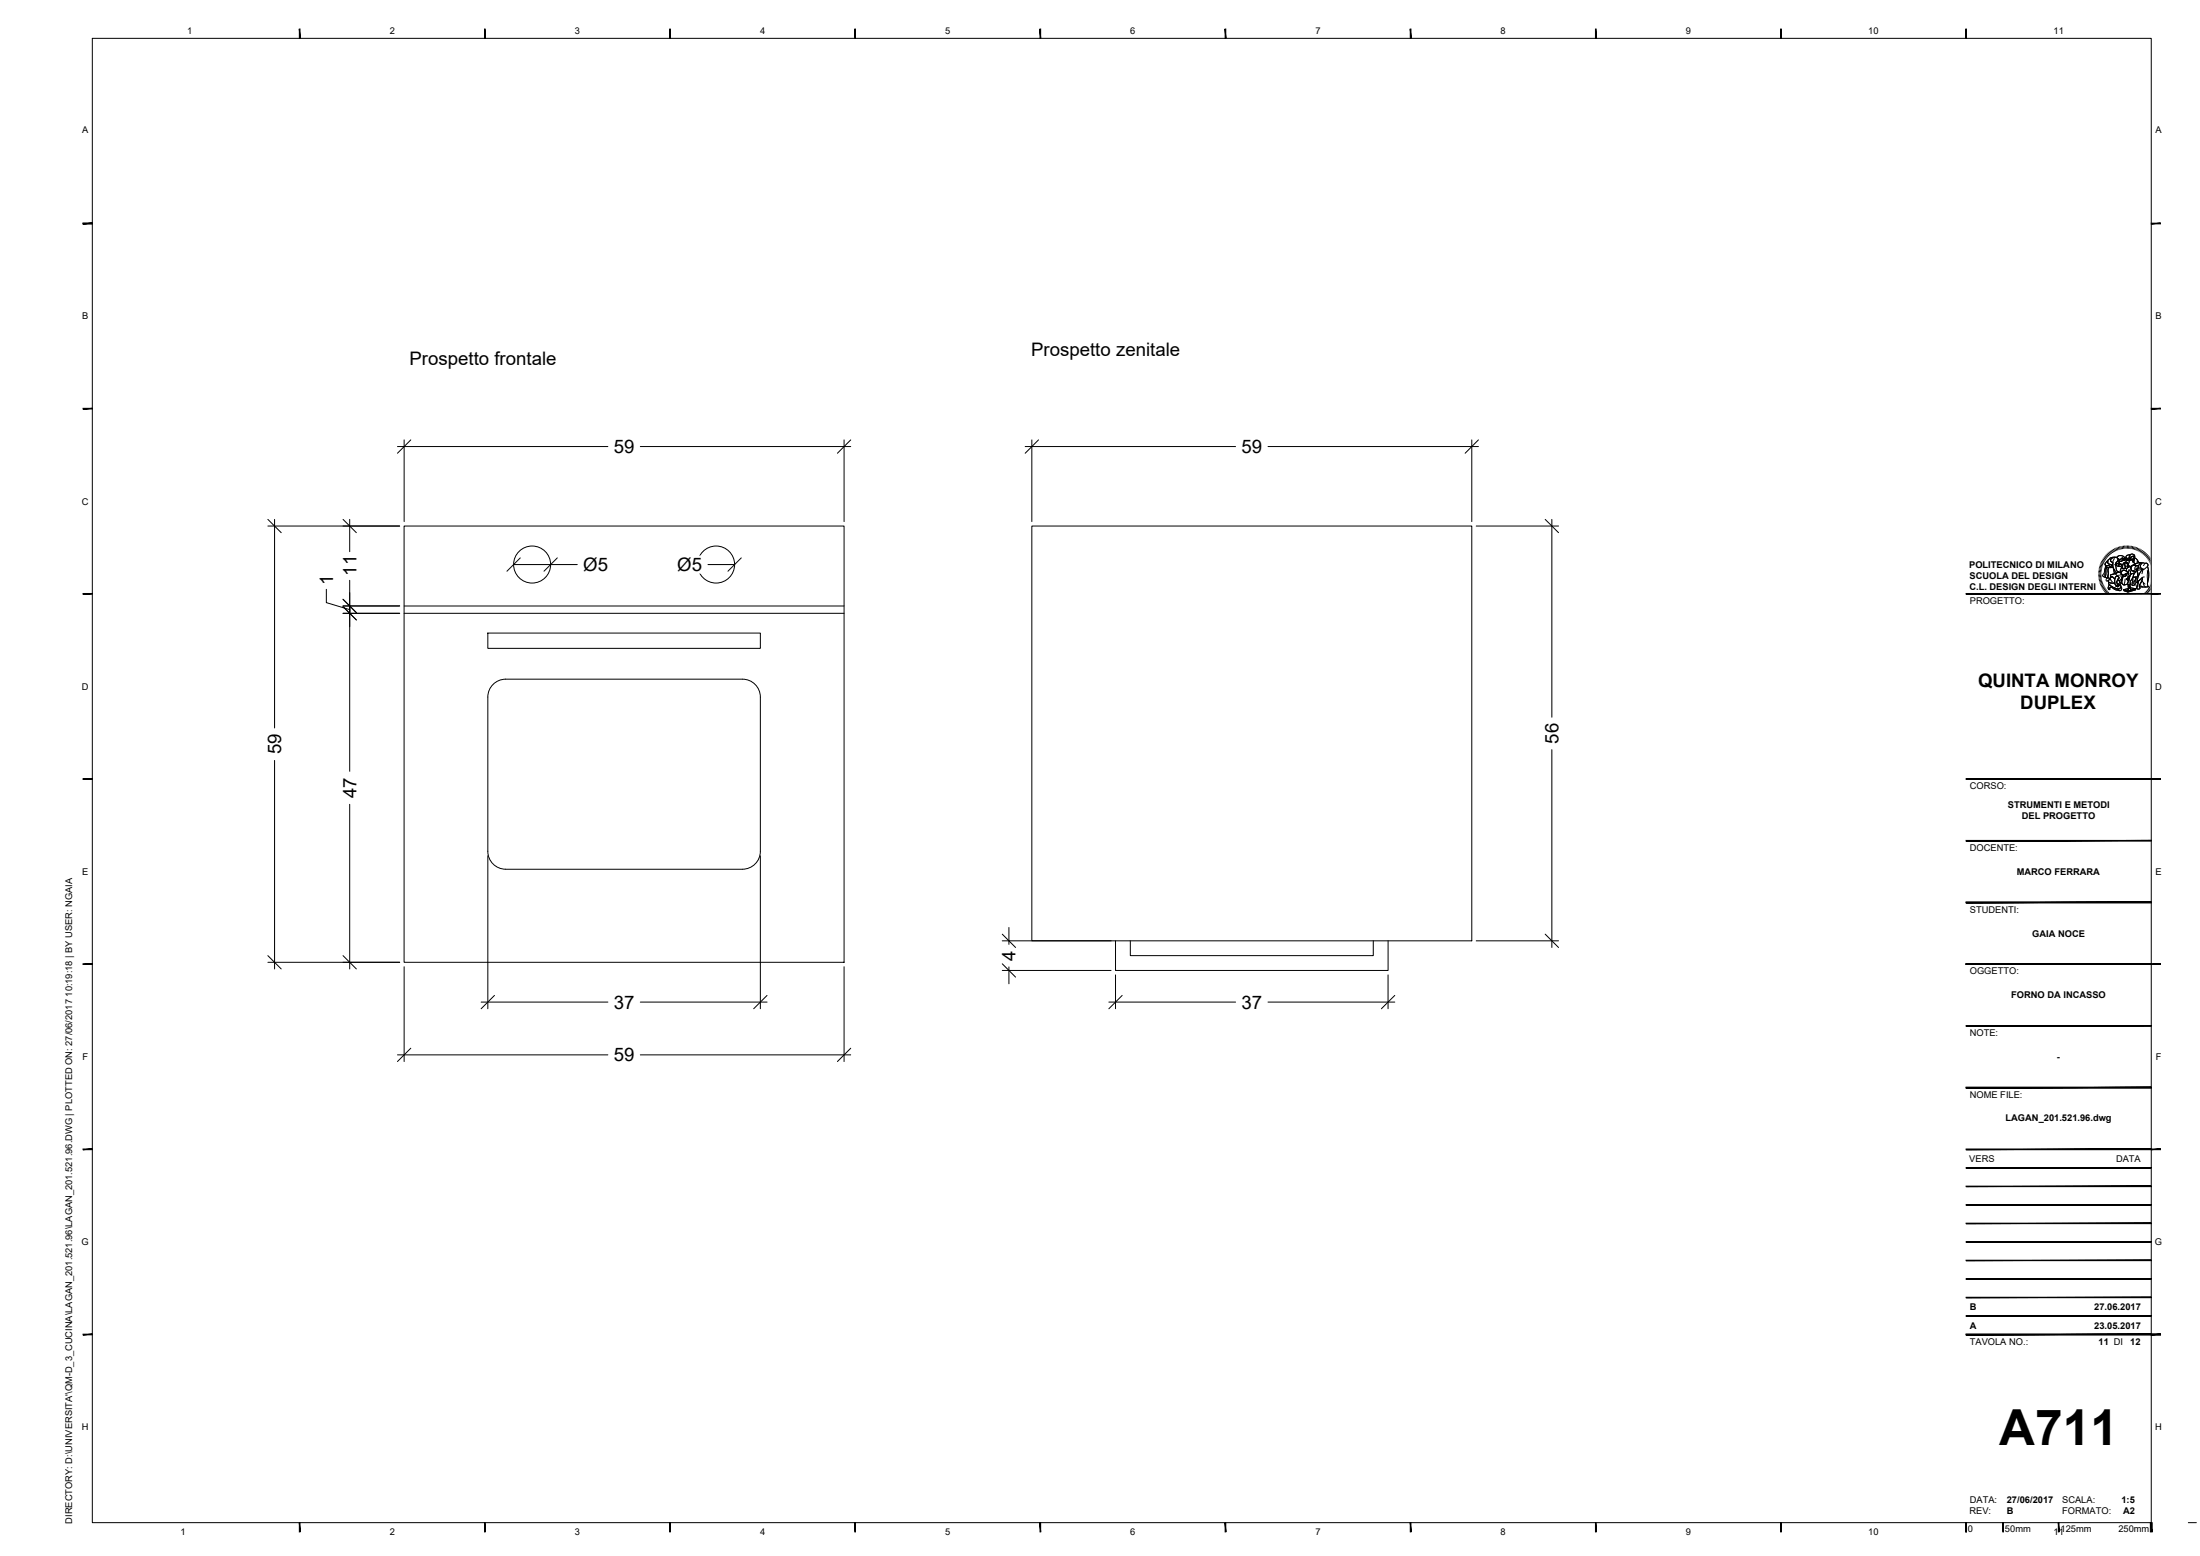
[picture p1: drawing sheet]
<svg xmlns="http://www.w3.org/2000/svg" width="594mm" height="420mm" viewBox="0 0 594 420" stroke-linecap="round" stroke-linejoin="round" font-family="sans-serif">
<!-- layer: 0 -->
<g fill="none" stroke="#000" stroke-width=".27">
<path d="M110.9 118.8l-3.6 3.6M229.7 118.8l-3.6 3.6M280.4 118.8l-3.6 3.6M399.2 118.8l-3.6 3.6M72.3 140.2l3.6 3.6M92.6 140.2l3.6 3.6M109.1 142h118.8v117.8h-118.8zM140.5 150.6l-3.6 3.6M150.5 150.6l-3.6 3.6M200.2 150.6l-3.6 3.6M278.6 142h118.8v112h-118.8zM417.3 140.2l3.6 3.6"/>
<path d="M92.6 161.8l3.6 3.6M92.6 163.8l3.6 3.6M109.1 163.6h118.8M109.1 165.6h118.8M131.7 170.9h73.6v4.2h-73.6zM133.4 184.5a4.8 4.8 0 0 1 3.2-1.1h63.9a4.8 4.8 0 0 1 4.8 4.8v41.7a4.8 4.8 0 0 1-4.8 4.8h-63.9a4.8 4.8 0 0 1-4.9-4.8v-41.7a4.8 4.8 0 0 1 1.7-3.7zM72.3 258l3.6 3.6M92.6 258l3.6 3.6M270.6 252.2l3.6 3.6M301.2 254v8h73.6v-8M305.2 254v4h65.6v-4M417.3 252.2l3.6 3.6"/>
<path d="M133.5 268.8l-3.6 3.6M207.1 268.8l-3.6 3.6M270.6 260.2l3.6 3.6M303 268.8l-3.6 3.6M376.6 268.8l-3.6 3.6M110.9 283l-3.6 3.6M229.7 283l-3.6 3.6"/>
<circle cx="143.7" cy="152.4" r="5"/>
<circle cx="193.4" cy="152.4" r="5"/>
</g>
<!-- layer: G-ANNO-LOGO -->
<g fill="none" stroke="#000" stroke-width=".27">
<path d="M566.7 155h.7M566.7 154.7h.7M566.7 154.3l.7 .1M566.8 154l.6 .1M566.8 153.6l.7 .1M566.9 153.3l.7 .1M567 152.9l.6 .2M567.1 152.6l.6 .2M567.2 152.2l.6 .3M567.4 151.9l.6 .3M567.4 155.3l-.7 .1M567.4 155.7h-.7"/>
<path d="M567.4 156l-.6 .1M567.5 156.3l-.7 .1M567.5 151.6l.6 .3M567.5 156.6l-.6 .2M567.6 157l-.6 .1M567.7 151.3l.6 .3M567.7 157.3l-.6 .2M567.8 157.6l-.6 .2M567.9 151l.5 .3M568 157.9l-.7 .3M568.1 150.7l.5 .4M568.1 158.2l-.6 .3"/>
<path d="M568.2 158.5l-.5 .3M568.3 150.4l.5 .4M568.4 158.7l-.6 .4M568.5 150.1l.5 .4M568.6 152.7h.7a.84 .84 0 0 0 1.2-.1l.1 .6-.9 .1a.8 .8 0 0 1-1.2-.5zM568.6 152.6v.5M568.6 159l-.6 .4M568.7 149.8l.5 .5M568.8 153.2l-.3 .5-.1 1.4-.4 .6 .4 .2M568.8 159.3l-.6 .4M568.9 151.7l.3-.3v.3a.81 .81 0 0 0 .9 .8l.3 .1-.4 .3-.6-.2-.5 .1a.51 .51 0 0 1-.5-.4 .51 .51 0 0 1 .4-.6zM569 153.2l.5 .1-.3 .4 .1 1.2v1.1l-.2 .1a.44 .44 0 0 1-.6-.2 .44 .44 0 0 1 .1-.6l.1-1.6z"/>
<path d="M569 149.6l.5 .5M569 159.5l-.5 .5M569 153.2l-.3 .6v1.3l-.3 .8 .7 .2M569.2 151.4l-.5 .6a.44 .44 0 0 0-.3 .5 .44 .44 0 0 0 .5 .3l.6-.1 .4 .3 .6-.4M569.2 159.8l-.5 .4M569.2 149.3l.5 .5M569.3 156.8a1.22 1.22 0 0 0 1.8 .5M569.3 151.2l.7-.6 1.2-.1a.87 .87 0 0 0-.9 .2 .87 .87 0 0 0-.2 1l.5 .1-.1 .8-.5-.1a.75 .75 0 0 1-.8-.8zM569.4 157.1l.6 .3 1.1-.1 .4 .7-.1 .3 .3-.2 .2 .4-.1-.6 .3 .4-.2-.4 .4 .1-.8-.6 .4-.8 .3 .1 .3 1.1a.88 .88 0 0 1-.2 1.2 .88 .88 0 0 1-1.2-.2l-1.5-1zM569.4 157.1l.1 .6 .7 .7 2 .8M569.5 153.3l1.1-.1 .6 1.2-.1 .5-.3 .1a.6 .6 0 0 0-.8 .7l.1 .1-.4 .4a.56 .56 0 0 1-.5-.8v-1.7zM569.5 153.3l-.3 .6 .1 2.1"/>
<path d="M569.5 149.1l.4 .5M569.5 157.8l1.6 1a1.02 1.02 0 0 0 1.6-.4 .66 .66 0 0 1 .1 1 .66 .66 0 0 1-1 0l-1.3-.6a.44 .44 0 0 0-.4-.3 .44 .44 0 0 0-.4 .5v.2h-.2a.83 .83 0 0 1 0-1.2zM569.5 157.8v.2a.79 .79 0 0 0 0 1.2l.3-.2-.2-.1a.52 .52 0 0 1 .4-.4 .52 .52 0 0 1 .5 .3l.9 .5a1.27 1.27 0 0 0 1.5-.1l-.2-.8M569.7 156.3v-.1a.5 .5 0 0 0-.8-.1 .5 .5 0 0 0 .1 .8 .73 .73 0 0 1 .7-.4 .73 .73 0 0 1 .7 .6M569.8 148.9l.4 .5M570 155.9l.4-.2 .1 .1a.73 .73 0 0 1 .5 1l.1 .5a1.22 1.22 0 0 1-1.8-.5l.6-.3-.1-.2zM570 155.3l1.1-.5 .4 .2 .1-.4 .5-.1 .6 .2 .3 .4a1 1 0 0 1 0 1.2 1 1 0 0 1-1 .4l-.1-.4a.48 .48 0 0 0-.1-.8 .48 .48 0 0 0-.6 .6l-.1 .2-.7-.6a.34 .34 0 0 1-.4 0 .34 .34 0 0 1 0-.4zM570.1 148.7l.4 .5M570.2 150.8l.8-.3a.75 .75 0 0 1 1 .5 .75 .75 0 0 1-.6 1l-.2 .4 .1 .4a1.44 1.44 0 0 0 .6 1.5l.2 .2h-.4l-.2 .5a.39 .39 0 0 1-.4-.2 .39 .39 0 0 1 .1-.5l-.6-1.3v-1.2a.57 .57 0 0 1-.6-.3 .57 .57 0 0 1 .2-.7zM570.3 155.6l.8 .7M570.4 155.7l-.6 .4 .1 .4M570.4 148.5l.3 .6"/>
<path d="M570.6 153.2l-2-.1-.4 1.6-.5 .7 .3 .3M570.7 148.3l.3 .6M570.7 153.6l.3 1.3M571 150.8l-.4 .7-.1 1.3 .7 1.5a.39 .39 0 0 0-.1 .5 .39 .39 0 0 0 .4 .2l.1-.4 .5-.2a1.05 1.05 0 0 1-.7-1.4 1.48 1.48 0 0 1 .5-1.7 1.06 1.06 0 0 0-1.4-.8l-.6 .1-.6 .5-.1 .6a.81 .81 0 0 0 .9 .8l.3 .1M571 148.1l.3 .7M571.1 154.9l-.3 .1a.72 .72 0 0 0-.9 .7l.2 .1M571.2 150.5a.99 .99 0 0 0-1.2 1l.5 .3M571.3 148l.3 .6M571.4 155.6a.47 .47 0 0 1 .7 .2 .47 .47 0 0 1-.2 .6l-.4 1 .8 .6-.4-.1 .2 .4-.3-.4v.6l-.1-.4-.3 .2 .1-.3-.4-.5v-1.2zM571.4 155.6a.47 .47 0 0 1 .7 .2 .47 .47 0 0 1-.2 .6l-.4 1 .8 .7-.4-.2 .2 .4-.3-.4v.6l-.1-.4-.3 .2 .1-.3-.4-.5v-1.2zM571.5 152.4l.8-.3 .2 .2-.4 .2 .2 .4a.61 .61 0 0 1-.8-.5zM571.5 151.8l.9-.4-.1 .6-1.1 .5z"/>
<path d="M571.5 152.4a.58 .58 0 0 0 .8 .5M571.6 150.6l.7-.6 1.1 .2a.3 .3 0 0 1 .3 .3 .3 .3 0 0 1-.4 .3l-.2-.2-.7 .5-.5-.2M571.7 147.9l.2 .6M571.8 150.3l1-.3 .7 .4a.22 .22 0 0 1 .2 .3 .22 .22 0 0 1-.3 .1l-.3-.2-.8 .5-.7-.5zM571.9 150.9l.7 .2 .5-.5 .3 .2-.2 .6-.4 .2-.4-.2-.6 .1zM572 147.7l.2 .7M572.1 154.5l.6 .2 .5 .6a.76 .76 0 0 1-.4 1.1M572.2 152.4h.9l-.3 .1a.37 .37 0 0 1-.2 .5 .37 .37 0 0 1-.5-.4zM572.2 156.8l.3 1a.79 .79 0 0 1 .1 .9 .79 .79 0 0 1-.9 .3M572.3 152.1l.2 .2M572.3 151.8v.2l-1.1 .5M572.3 155.3l-.7 .2"/>
<path d="M572.4 147.7l.1 .6M572.4 151.5l-.3 .5M572.5 155l.7 .5M572.6 152.3a.33 .33 0 0 0-.4 .4 .33 .33 0 0 0 .4 .3 .33 .33 0 0 0 .2-.5l.3-.1-.7 .1M572.7 155.5a.7 .7 0 0 1 .1 .9 .7 .7 0 0 1-.9 .2M572.7 154.7l.2-.4a.94 .94 0 0 1 1.3-.1l.2 .3a.25 .25 0 0 1 .1 .4 .25 .25 0 0 1-.4 0l-.9 .4 .5 .4 .5-.3 .1-.4a.43 .43 0 0 0 .2-.4 .43 .43 0 0 0-.3-.4l-.9-.2-.6 .7-.2-.1v-.5l.5-.8 .3 .2h1.1l.4-.4v-.3l.7 .2v1a.82 .82 0 0 0-.1 1.1l-.3 .5-.4 .2-.2 .5h-.3l.5 .2v.4l.2-.3-.4 1.1a.95 .95 0 0 1-1.4 0l-.4-.4 .3-.6 .2-1.1M572.7 154.4l.6-.5 .6 .1 .5 .4a.32 .32 0 0 1 .2 .5 .32 .32 0 0 1-.5 0l-.3 .2a.5 .5 0 0 1-.6 .3 .5 .5 0 0 1-.4-.5zM572.7 147.6l.2 .6M572.7 157.3l.8 .7M572.9 151.4l.1 .1M573 151l.2 .1M573 153.3l-.4 .6-.1 .7"/>
<path d="M573 156.7l.1 .9M573.1 147.5l.1 .7M573.1 151l-.1 .1M573.1 155.3l.8-.3a.21 .21 0 0 1 .4-.1 .2 .2 0 0 1-.1 .3l-.5 .5-.5-.2zM573.2 156.1l-.3 .9-.4 .5M573.3 155.5h-.1M573.4 151.2l.8-.1a.23 .23 0 0 1 .2 .2 .23 .23 0 0 1-.2 .2zM573.4 147.5l.1 .6M573.4 150.8l-.2 .6-.4 .2-.4-.2-.6 .2M573.5 159.2l2-.5 1.2 .3-2.1 .6zM573.5 159.2l1.1 .4v.3l-1.1-.4zM573.5 151.9h.9l.5 1a.23 .23 0 0 1-.1 .3 .23 .23 0 0 1-.4-.1 .23 .23 0 0 1 .2-.3l-.2-.7a.44 .44 0 0 0-.7-.1 .44 .44 0 0 0 .1 .7 .43 .43 0 0 1 .2 .5 .43 .43 0 0 1-.4 .3h-.2a.29 .29 0 0 1-.3-.1 .29 .29 0 0 1 0-.4z"/>
<path d="M573.7 152l.7 .1 .2 .5a.64 .64 0 0 1-.1 .7 .64 .64 0 0 1-.7 .2zM573.8 147.4v.7M573.8 151l.1-.2a.51 .51 0 0 1 .5-.1 .51 .51 0 0 1 .3 .5l-.3 .1M573.8 155.5h.1M573.8 156.4l-.3 1.6 1.1-.3M573.9 150.8a.51 .51 0 0 1 .5-.1 .51 .51 0 0 1 .3 .5l-.3 .1-.1-.3h-.5zM573.9 155.1l.2 .1M574 155.4h.1M574 155.2h.1M574 152.2h.1M574.1 152.2l-.2 .1M574.1 147.4v.7"/>
<path d="M574.2 151.1l-.4-.1-.4 .2h.3a.38 .38 0 0 0 .4 .3 .38 .38 0 0 0 .3-.3l-.2-.2 .1 .2M574.2 153.5v.7M574.2 156.2l.3 .1 .1-.4a.27 .27 0 0 1 .2-.3 .27 .27 0 0 1 .3 .1l-.4 1.2v-.4h-.3zM574.3 154.9l-.2 .6a.51 .51 0 0 1-.8-.1M574.3 152l.3 .3-.2 .1M574.4 152.2a.43 .43 0 0 0-.6-.2 .43 .43 0 0 0 0 .7 .49 .49 0 0 1-.1 .8 .49 .49 0 0 1-.7-.5l.4-.9 .7-.3 .4 .3 .4 .8a.23 .23 0 0 1-.2 .3 .23 .23 0 0 1-.3-.3M574.5 147.4v.7M574.5 152.5l-.1 .1M574.6 152.3a.41 .41 0 0 1-.1 .6 .41 .41 0 0 1-.6 0l-.1-.1M574.6 153.2l-.3 .3h-.5M574.6 159.6l2.1-.6v.3l-2.1 .6zM574.6 159.6v.3"/>
<path d="M574.7 151.2h.1a.98 .98 0 0 1-.1 1.2M574.7 156.4l-.1 .5 .3-.3M574.7 155.7h.1M574.8 150.8l.1 .4M574.8 152.8l-.1-.5a.87 .87 0 0 0 .1-1.1l-.5-.5a.45 .45 0 0 1-.2-.6 .45 .45 0 0 1 .6-.2 .28 .28 0 0 1 .4 0 .28 .28 0 0 1-.1 .4l.1 1.1 .1-.1 .1-.4a.41 .41 0 0 0 .3 .3 .41 .41 0 0 0 .4-.1v.6l.2-.1 .4 .7-1.1 .7M574.8 147.4v.7M574.9 156.1l-.2 .2v-.2M574.9 153l.5 .2M574.9 153.8l-.2 1.3M575 157.8l.1-.1 .2 1.1-.3-.6-.3 .7zM575 155l-.4 .3 .1 .5M575.1 155.6l-.4 .1-.2 .6h-.3l.3 .3 .2-.1"/>
<path d="M575.1 153.9l-.4 .8M575.2 147.4l-.1 .7M575.2 149.9h-.5a.61 .61 0 0 0-.6 .7M575.3 149.8l.7-.1 .5 .4-.1 .8-.4 .9v-.7l.3-.5a.36 .36 0 0 0-.2-.4 .36 .36 0 0 0-.4 .1l-.4 .2-.1 .8-.1 .1-.2-.9zM575.3 150.9l.2 .3 .5-.1M575.3 149.8l.6-.2 .4 .2 .2 .3-.1 .8-.4 .9v-.7l.3-.5-.2-.5-.3 .2a.78 .78 0 0 0-.6 1.1h-.1l-.2-.9zM575.4 153l.2-.1a.98 .98 0 0 1 1.2-.2 .63 .63 0 0 1 .8 .4 .63 .63 0 0 1-.5 .8 .88 .88 0 0 1-.7 .5 .88 .88 0 0 1-.8-.5zM575.5 150.3h.3a.31 .31 0 0 1 .4 0 .31 .31 0 0 1 .1 .3l-.3 .5a.4 .4 0 0 1-.4 .1 .4 .4 0 0 1-.3-.3zM575.5 150.6l.2 .1M575.5 154.9l.8-.1-.6 1.6a1.5 1.5 0 0 0-.5 1.5h-.3l-.2 .5-.1-1zM575.5 155l-1 2.6 .2 .8-.1 .9 .4-1.1 .3 .9-.2-1.4-.4 .7M575.5 147.5l-.1 .7"/>
<path d="M575.5 151l.2 .1M575.5 154a.64 .64 0 0 0 0 .9l.9-.1 .4-.6M575.6 150.7h-.1M575.6 151h.1M575.9 147.5l-.1 .7M575.9 150.8h.2M576 155.9l.8-.1-.6 1.3 .2 .8-.3 .2-.4-.2zM576 150.8v.1M576.2 151.6l.4 .7M576.2 154.1h.1M576.2 147.6l-.1 .7M576.3 152.5a2.35 2.35 0 0 1 1.8-.5l-.6 .9z"/>
<path d="M576.3 154.8l-.6 1.6a1.56 1.56 0 0 0-.5 1.5M576.4 154l-.3 .1M576.4 150.6l.7 .5 .5 .8-.5 .2a.55 .55 0 0 1-.8-.1 .55 .55 0 0 1-.1-.7zM576.4 150.6l.6 .4 .3 .6M576.4 154.3v.1M576.6 147.7l-.2 .7M576.7 159v.3l-2.1 .6-1.1-.4v-.3l1.1 .4 2.1-.6a6.1 6.1 0 0 0-3.2 .2M576.8 155.8l-.6 1.3 .2 .8-.2 .2-.5-.2 .2-2M576.9 147.8l-.2 .7M577 153.9l.3 .1-.1 .7a.69 .69 0 0 1-.3 1.1l-1 .1 .4-1.1zM577 153.7l-.1 .4M577 152.7l.3 .1 .2 .3"/>
<path d="M577 151.5l.6 .4M577.1 155.8l-1.1 .1M577.1 157.1v.3l.2 .2M577.3 148l-.3 .6M577.3 154v1.2l-.3 1a1.81 1.81 0 0 0-.1 2.1l.2 .1M577.4 156.9l1.2-1-.6 1.6a1.3 1.3 0 0 0-.2 1.4v.1a.47 .47 0 0 1-.7 0 .47 .47 0 0 1 0-.7zM577.5 152.9a1.04 1.04 0 0 1 .6-.9 1.04 1.04 0 0 1 1.1 .1 .55 .55 0 0 1 .8 .2 .55 .55 0 0 1-.3 .8l-.3 .3a1.09 1.09 0 0 1-1 .4 1.09 1.09 0 0 1-.9-.7M577.5 153.1l-.5 .6a.69 .69 0 0 1-.4 .7 .69 .69 0 0 1-.8-.3 .75 .75 0 0 1-.1-1.2l.5-.2a.33 .33 0 0 1 .5 .2 .33 .33 0 0 1-.2 .4v.2a.22 .22 0 0 0 .2 .3 .22 .22 0 0 0 .2-.2l.2-.4-.1-.5-.6-.2-.9 .4-.1 .6M577.6 154.7v.5M577.6 148.1l-.3 .6M577.9 148.3l-.3 .6M578 153.8l-.9 .1"/>
<path d="M578 158.1l.6 .4M578.2 148.4l-.3 .6M578.2 151.9l-1.1 .1-.8 .5M578.4 156.9l.8 .8M578.4 153.8a6.5 6.5 0 0 0-1.3 3.5l1.5-1.4 .4-.1M578.5 152a.92 .92 0 0 0-.5 1 .92 .92 0 0 0 .9 .7M578.5 152l.5 .1a.64 .64 0 0 1 .7 0 .64 .64 0 0 1 .3 .7l.2 1.2a8.3 8.3 0 0 1-.3 3.7l.3 .7-1.9 .1a.45 .45 0 0 1-.7-.3 .45 .45 0 0 1 .4-.6l.6-1.7-1.6 1.4a5.8 5.8 0 0 1 1.6-3.5l.3-.1a.93 .93 0 0 1-.9-.7 .93 .93 0 0 1 .5-1zM578.5 148.6l-.3 .6M578.6 155.9l-.6 1.6a1.26 1.26 0 0 0-.2 1.4v.1a.46 .46 0 0 1-.7 0 .46 .46 0 0 1 .1-.7l.3-1.4M578.7 153.9l-.3 1M578.8 157.3l.2 .9 .5 .3M578.8 148.8l-.4 .6"/>
<path d="M579.1 152.4l-.3 .3M579.1 149l-.4 .6M579.4 149.3l-.5 .5M579.4 159.9l.5 .5M579.6 159.7l.5 .4M579.6 149.5l-.4 .5M579.8 159.4l.5 .4M579.9 154v3.3M579.9 149.8l-.5 .4M579.9 152.9a9.8 9.8 0 0 1 0 5l.3 .5h-2.5M580 159.2l.5 .3M580.1 150l-.5 .5"/>
<path d="M580.2 158.9l.5 .4M580.4 150.3l-.6 .4M580.4 158.6l.5 .4M580.5 158.3l.6 .3M580.6 150.6l-.6 .4M580.7 158l.6 .3M580.8 150.9l-.6 .4M580.8 157.7l.6 .3M580.9 157.4l.6 .3M581 151.2l-.6 .3M581 157.1l.7 .2M581.1 156.8l.7 .2"/>
<path d="M581.1 151.5l-.6 .3M581.2 156.5l.6 .1M581.2 156.2l.7 .1M581.3 155.9h.7M581.3 151.8l-.6 .3M581.3 155.5l.7 .1M581.3 155.3h.7M581.4 152.1l-.6 .3M581.6 152.5l-.7 .2M581.7 152.8l-.7 .2M581.8 153.2l-.7 .1M581.8 153.5l-.6 .2"/>
<path d="M581.9 153.9l-.7 .1M582 154.2l-.7 .1M582 154.6h-.7M582 154.9h-.7M569.4 160l-.5 .5M569.7 160.2l-.5 .5M569.9 160.4l-.4 .6M570.2 160.6l-.4 .6M570.4 160.8l-.4 .6M570.7 161l-.4 .6M571 161.2l-.3 .6M571.3 161.3l-.3 .6"/>
<path d="M571.6 161.5l-.3 .6M571.9 161.6l-.3 .6M572.2 161.7l-.2 .6M572.5 161.8l-.2 .6M572.8 161.9l-.1 .6M573.1 161.9l-.1 .7M573.4 162v.6M573.8 162l-.1 .7M574.1 162v.7M574.4 162v.7M574.7 162l.1 .7M575.1 162v.7"/>
<path d="M575.4 161.9l.1 .7M575.7 161.9l.1 .7M576 161.8l.2 .7M576.3 161.7l.2 .7M576.7 161.6l.2 .7M577 161.5l.2 .7M577.3 161.4l.2 .6M577.6 161.3l.3 .6M577.8 161.1l.4 .6M578.1 160.9l.4 .6M578.4 160.7l.4 .6M578.6 160.6l.5 .5"/>
<path d="M578.9 160.3l.4 .6M579.1 160.1l.5 .5"/>
</g>
<!-- layer: G-ANNO-TTLB -->
<g fill="#fff" stroke="#fff" stroke-width=".27">
<path d="M555.9 160.4l30.8 4.3-5.8-4.3zM555.9 160.4l30.8 4.3h-30.8z"/>
<path d="M580.9 145.8h5.8l-5.8 14.6zM586.7 145.8l-5.8 14.6 5.8 4.3z"/>
</g>
<path d="M555.9 160.4h25v-14.6h5.8v18.9h-30.8z" fill="none" stroke="#fff" stroke-width=".27"/>
<g fill="#000" stroke="#000" stroke-width=".27">
<path d="M80.8 7.8l.2 2.6v-2.6zM80.8 7.8l.2 2.6h-.2z"/>
<path d="M130.8 7.8l.2 2.6v-2.6zM130.8 7.8l.2 2.6h-.2z"/>
<path d="M180.8 7.8l.2 2.6v-2.6zM180.8 7.8l.2 2.6h-.2z"/>
<path d="M230.8 7.8l.2 2.6v-2.6zM230.8 7.8l.2 2.6h-.2z"/>
<path d="M280.8 7.8l.2 2.6v-2.6zM280.8 7.8l.2 2.6h-.2z"/>
<path d="M330.8 7.8l.2 2.6v-2.6zM330.8 7.8l.2 2.6h-.2z"/>
<path d="M380.8 7.8l.2 2.6v-2.6zM380.8 7.8l.2 2.6h-.2z"/>
<path d="M430.8 7.8l.2 2.6v-2.6zM430.8 7.8l.2 2.6h-.2z"/>
<path d="M480.8 7.8l.2 2.6v-2.6zM480.8 7.8l.2 2.6h-.2z"/>
<path d="M530.8 7.8l.2 2.6v-2.6zM530.8 7.8l.2 2.6h-.2z"/>
<path d="M22.4 60.4h2.5v-.1zM22.4 60.3h2.5l-2.5 .1z"/>
<path d="M22.4 60.4h2.5v-.1zM22.4 60.3h2.5l-2.5 .1z"/>
<path d="M580.9 60.4h2.5v-.1zM580.9 60.3h2.5l-2.5 .1z"/>
<path d="M22.4 110.4h2.5v-.1zM22.4 110.3h2.5l-2.5 .1z"/>
<path d="M580.9 110.4h2.5v-.1zM580.9 110.3h2.5l-2.5 .1z"/>
<path d="M22.4 160.4h2.5v-.1zM22.4 160.3h2.5l-2.5 .1z"/>
<path d="M530.9 160.4h50v-.1zM530.9 160.3h50l-50 .1z"/>
<path d="M580.9 160.4h2.5v-.1zM580.9 160.3h2.5l-2.5 .1z"/>
<path d="M22.4 210.4h2.5v-.1zM22.4 210.3h2.5l-2.5 .1z"/>
<path d="M530.9 210.4h50v-.1zM530.9 210.3h50l-50 .1z"/>
<path d="M580.9 210.4h2.5v-.1zM580.9 210.3h2.5l-2.5 .1z"/>
<path d="M530.9 227.1h50v-.2zM530.9 226.9h50l-50 .2z"/>
<path d="M530.9 243.6v.2l50-.2zM530.9 243.8l50-.2v.2z"/>
<path d="M530.9 243.8h50v-.2zM530.9 243.6h50l-50 .2z"/>
<path d="M22.4 260.4h2.5v-.1zM22.4 260.3h2.5l-2.5 .1z"/>
<path d="M530.9 260.3v.1l50-.1zM530.9 260.4l50-.1v.1z"/>
<path d="M530.9 260.3v.1l50-.1zM530.9 260.4l50-.1v.1z"/>
<path d="M530.9 276.9v.2l50-.2zM530.9 277.1l50-.2v.2z"/>
<path d="M530.9 260.3v.1l50-.1zM530.9 260.4l50-.1v.1z"/>
<path d="M530.9 260.3v.1l50-.1zM530.9 260.4l50-.1v.1z"/>
<path d="M580.9 260.4h2.5v-.1zM580.9 260.3h2.5l-2.5 .1z"/>
<path d="M530.9 293.6v.2l50-.2zM530.9 293.8l50-.2v.2z"/>
<path d="M530.9 293.6v.2l50-.2zM530.9 293.8l50-.2v.2z"/>
<path d="M22.4 310.4h2.5v-.1zM22.4 310.3h2.5l-2.5 .1z"/>
<path d="M530.9 315.3h50zM530.9 315.4l50-.1z"/>
<path d="M530.9 310.3v.1l50-.1zM530.9 310.4l50-.1v.1z"/>
<path d="M580.9 310.4h2.5v-.1zM580.9 310.3h2.5l-2.5 .1z"/>
<path d="M530.9 335.3h50zM530.9 335.4l50-.1z"/>
<path d="M530.9 330.3h50zM530.9 330.4l50-.1z"/>
<path d="M530.9 325.3h50zM530.9 325.4l50-.1z"/>
<path d="M530.9 320.3h50zM530.9 320.4l50-.1z"/>
<path d="M530.9 355.3h50zM530.9 355.4l50-.1z"/>
<path d="M530.9 350.3h50zM530.9 350.4l50-.1z"/>
<path d="M530.9 345.3h50zM530.9 345.4l50-.1z"/>
<path d="M530.9 340.3h50zM530.9 340.4l50-.1z"/>
<path d="M22.4 360.4h2.5v-.1zM22.4 360.3h2.5l-2.5 .1z"/>
<path d="M530.9 360.3v.1l50-.1zM530.9 360.4l50-.1v.1z"/>
<path d="M530.9 360.3v.1l50-.1zM530.9 360.4l50-.1v.1z"/>
<path d="M580.9 360.4h2.5v-.1zM580.9 360.3h2.5l-2.5 .1z"/>
<path d="M580.9 360.4h2.5v-.1zM580.9 360.3h2.5l-2.5 .1z"/>
<path d="M580.9 360.4h2.5v-.1zM580.9 360.3h2.5l-2.5 .1z"/>
<path d="M80.8 411.2l.2 2.5v-2.5zM80.8 411.2l.2 2.5h-.2z"/>
<path d="M130.8 411.2l.2 2.5v-2.5zM130.8 411.2l.2 2.5h-.2z"/>
<path d="M180.8 411.2l.2 2.5v-2.5zM180.8 411.2l.2 2.5h-.2z"/>
<path d="M230.8 411.2l.2 2.5v-2.5zM230.8 411.2l.2 2.5h-.2z"/>
<path d="M280.8 411.2l.2 2.5v-2.5zM280.8 411.2l.2 2.5h-.2z"/>
<path d="M330.8 411.2l.2 2.5v-2.5zM330.8 411.2l.2 2.5h-.2z"/>
<path d="M380.8 411.2l.2 2.5v-2.5zM380.8 411.2l.2 2.5h-.2z"/>
<path d="M430.8 411.2l.2 2.5v-2.5zM430.8 411.2l.2 2.5h-.2z"/>
<path d="M480.8 411.2l.2 2.5v-2.5zM480.8 411.2l.2 2.5h-.2z"/>
<path d="M530.8 411.2v2.5h.2zM530.8 411.2h.2v2.5z"/>
<path d="M530.8 411.2l.2 2.5v-2.5zM530.8 411.2l.2 2.5h-.2z"/>
<path d="M540.8 411.2l.2 2.5v-2.5zM540.8 411.2l.2 2.5h-.2z"/>
<path d="M555.8 411.2l.2 2.5v-2.5zM555.8 411.2l.2 2.5h-.2z"/>
<path d="M580.7 411.2l.5 2.5v-2.5zM580.7 411.2l.5 2.5h-.5z"/>
</g>
<path d="M24.9 10.4h556v400.8h-556zM590.9 411.2h2.2" fill="none" stroke="#000" stroke-width=".27"/>
<!-- layer: G-ANNO-TEXT -->
<g fill="none" stroke="#000" stroke-width=".27">
<path d="M109.1 118.8v22M227.9 118.8v22M278.6 118.8v22M397.4 118.8v22M107.3 120.6h56.8M172.9 120.6h56.8M276.8 120.6h56.8M342.4 120.6h56.8M72.3 142h35.6M74.1 140.2v56.4M88.1 159.1v3.6l6.3 1.9M94.4 140.2v8.8"/>
<path d="M94.4 156.7v51.6M138.7 152.4h17.2M191.2 152.4h7.2M398.6 142h22.3M419.1 140.2v53.5M92.6 163.6h15.3M92.6 165.6h15.3M94.4 163.6v2v-2M74.1 205.3v56.3M94.4 217.2v44.4M419.1 202.4v53.4M131.7 231.1v41.3"/>
<path d="M205.3 231.1v41.3M72.3 259.8h35.6M270.6 254h29.4M272.4 250.4v4.6M398.6 254h22.3M109.1 261v25.6M129.9 270.6h34.3M172.9 270.6h34.2M227.9 261v25.6M270.6 262h29.4M272.4 261.1v4.5M299.4 270.6h34.3"/>
<path d="M301.2 263.2v9.2M342.4 270.6h34.2M374.8 263.2v9.2M107.3 284.8h56.8M172.9 284.8h56.8"/>
</g>
<g fill="#fff" stroke="#fff" stroke-width=".27">
<path d="M165.6 118.4v4.4l5.9-4.4zM165.6 122.8l5.9-4.4v4.4z"/>
<path d="M71.9 198v5.9h4.4zM71.9 198h4.4v5.9z"/>
<path d="M92.3 150.4v4.9h4.3zM92.3 150.4h4.3v4.9z"/>
<path d="M86 155.6v2.1h4.3zM86 155.6h4.3v2.1z"/>
<path d="M92.3 209.7v6h4.3zM92.3 209.7h4.3v6z"/>
<path d="M165.6 268.4v4.4l5.9-4.4zM165.6 272.8l5.9-4.4v4.4z"/>
<path d="M165.6 282.6v4.4l5.9-4.4zM165.6 287l5.9-4.4v4.4z"/>
<path d="M157.3 150.1v4.7l7.1-4.7zM157.3 154.8l7.1-4.7v4.7z"/>
<path d="M182.7 150.1v4.7l7-4.7zM182.7 154.8l7-4.7v4.7z"/>
<path d="M335.1 118.4v4.4l5.9-4.4zM335.1 122.8l5.9-4.4v4.4z"/>
<path d="M416.9 195.1v5.9h4.4zM416.9 195.1h4.4v5.9z"/>
<path d="M335.1 268.4v4.4l5.9-4.4zM335.1 272.8l5.9-4.4v4.4z"/>
<path d="M270.3 256.4v3.3h4.3zM270.3 256.4h4.3v3.3z"/>
</g>
<text font-size="13.4" x="539.9" y="390.1">A711</text>
<g font-size="5">
<text x="110.6" y="98.6">Prospetto frontale</text>
<text x="278.4" y="96.2">Prospetto zenitale</text>
<text x="165.7" y="122.4">59</text>
<text x="335.2" y="122.4">59</text>
<text x="96.2" y="155.4" transform="rotate(-90 96.2 155.4)">11</text>
<text x="157.5" y="154.2">Ø5</text>
<text x="182.9" y="154.2">Ø5</text>
<text x="89.9" y="157.9" transform="rotate(-90 89.9 157.9)">1</text>
<text x="534.1" y="185.5">QUINTA MONROY</text>
<text x="545.5" y="191.5">DUPLEX</text>
<text x="75.9" y="203.7" transform="rotate(-90 75.9 203.7)">59</text>
<text x="420.8" y="200.8" transform="rotate(-90 420.8 200.8)">56</text>
<text x="96.2" y="215.4" transform="rotate(-90 96.2 215.4)">47</text>
<text x="274.2" y="259.4" transform="rotate(-90 274.2 259.4)">4</text>
<text x="165.7" y="272.4">37</text>
<text x="335.2" y="272.4">37</text>
<text x="165.7" y="286.6">59</text>
</g>
<g font-size="2.5">
<text x="50.6" y="9.2">1</text>
<text x="105.2" y="9.2">2</text>
<text x="155.2" y="9.2">3</text>
<text x="205.2" y="9.2">4</text>
<text x="255.2" y="9.2">5</text>
<text x="305.2" y="9.2">6</text>
<text x="355.2" y="9.2">7</text>
<text x="405.2" y="9.2">8</text>
<text x="455.2" y="9.2">9</text>
<text x="504.5" y="9.2">10</text>
<text x="554.5" y="9.2">11</text>
<text x="582.1" y="36">A</text>
<text x="22.2" y="36">A</text>
<text x="22.2" y="86.2">B</text>
<text x="582.1" y="86.2">B</text>
<text x="22.1" y="136.3">C</text>
<text x="582" y="136.3">C</text>
<text x="531.7" y="153.3">POLITECNICO DI MILANO</text>
<text x="531.8" y="159.3">C.L. DESIGN DEGLI INTERNI</text>
<text x="531.8" y="156.3">SCUOLA DEL DESIGN</text>
<text x="531.9" y="163.1">PROGETTO:</text>
<text x="22.1" y="186.2">D</text>
<text x="582" y="186.2">D</text>
<text x="531.9" y="213.1">CORSO:</text>
<text x="542.2" y="218.1">STRUMENTI E METODI</text>
<text x="546" y="221.1">DEL PROGETTO</text>
<text x="531.9" y="229.8">DOCENTE:</text>
<text x="22.2" y="236.3">E</text>
<text x="544.6" y="236.3">MARCO FERRARA</text>
<text x="582.1" y="236.3">E</text>
<text x="531.9" y="246.5">STUDENTI:</text>
<text x="548.8" y="252.9">GAIA NOCE</text>
<text x="531.9" y="263.1">OGGETTO:</text>
<text x="543.1" y="269.6">FORNO DA INCASSO</text>
<text x="531.9" y="279.8">NOTE:</text>
<text x="22.2" y="286.3">F</text>
<text x="555.4" y="286.3">-</text>
<text x="582.1" y="286.3">F</text>
<text x="531.9" y="296.5">NOME FILE:</text>
<text x="541.6" y="302.7">LAGAN_201.521.96.dwg</text>
<text x="531.8" y="313.7">VERS</text>
<text x="571.4" y="313.7">DATA</text>
<text x="22" y="336.2">G</text>
<text x="581.9" y="336.2">G</text>
<text x="531.9" y="353.8">B</text>
<text x="565.5" y="353.8">27.06.2017</text>
<text x="531.9" y="358.7">A</text>
<text x="565.5" y="358.7">23.05.2017</text>
<text x="531.9" y="363.3">TAVOLA NO.:</text>
<text x="566.7" y="363.3">11 DI</text>
<text x="575.2" y="363.3">12</text>
<text x="22.1" y="386.3">H</text>
<text x="582" y="386.3">H</text>
<text x="531.9" y="405.8">DATA:</text>
<text x="541.9" y="405.7">27/06/2017</text>
<text x="556.8" y="405.7">SCALA:</text>
<text x="572.9" y="405.7">1:5</text>
<text x="19.5" y="411.4" transform="rotate(-90 19.5 411.4)">DIRECTORY: D:\UNIVERSITA'\QM-D_3_CUCINA\LAGAN_201.521.96\LAGAN_201.521.96.DWG | PLOTTED ON: 27/06/2017 10:19:18 | BY USER: NGAIA</text>
<text x="531.4" y="413.7">0</text>
<text x="531.8" y="408.7">REV:</text>
<text x="541.4" y="413.7">50mm</text>
<text x="541.9" y="408.7">B</text>
<text x="556.4" y="413.7">125mm</text>
<text x="556.8" y="408.8">FORMATO:</text>
<text x="572" y="413.7">250mm</text>
<text x="573.3" y="408.8">A2</text>
<text x="48.7" y="414.5">1</text>
<text x="105.2" y="414.5">2</text>
<text x="155.2" y="414.5">3</text>
<text x="205.2" y="414.5">4</text>
<text x="255.2" y="414.5">5</text>
<text x="305.2" y="414.5">6</text>
<text x="355.2" y="414.5">7</text>
<text x="405.2" y="414.5">8</text>
<text x="455.2" y="414.5">9</text>
<text x="504.5" y="414.5">10</text>
<text x="554.5" y="414.5">11</text>
</g>
</svg>
